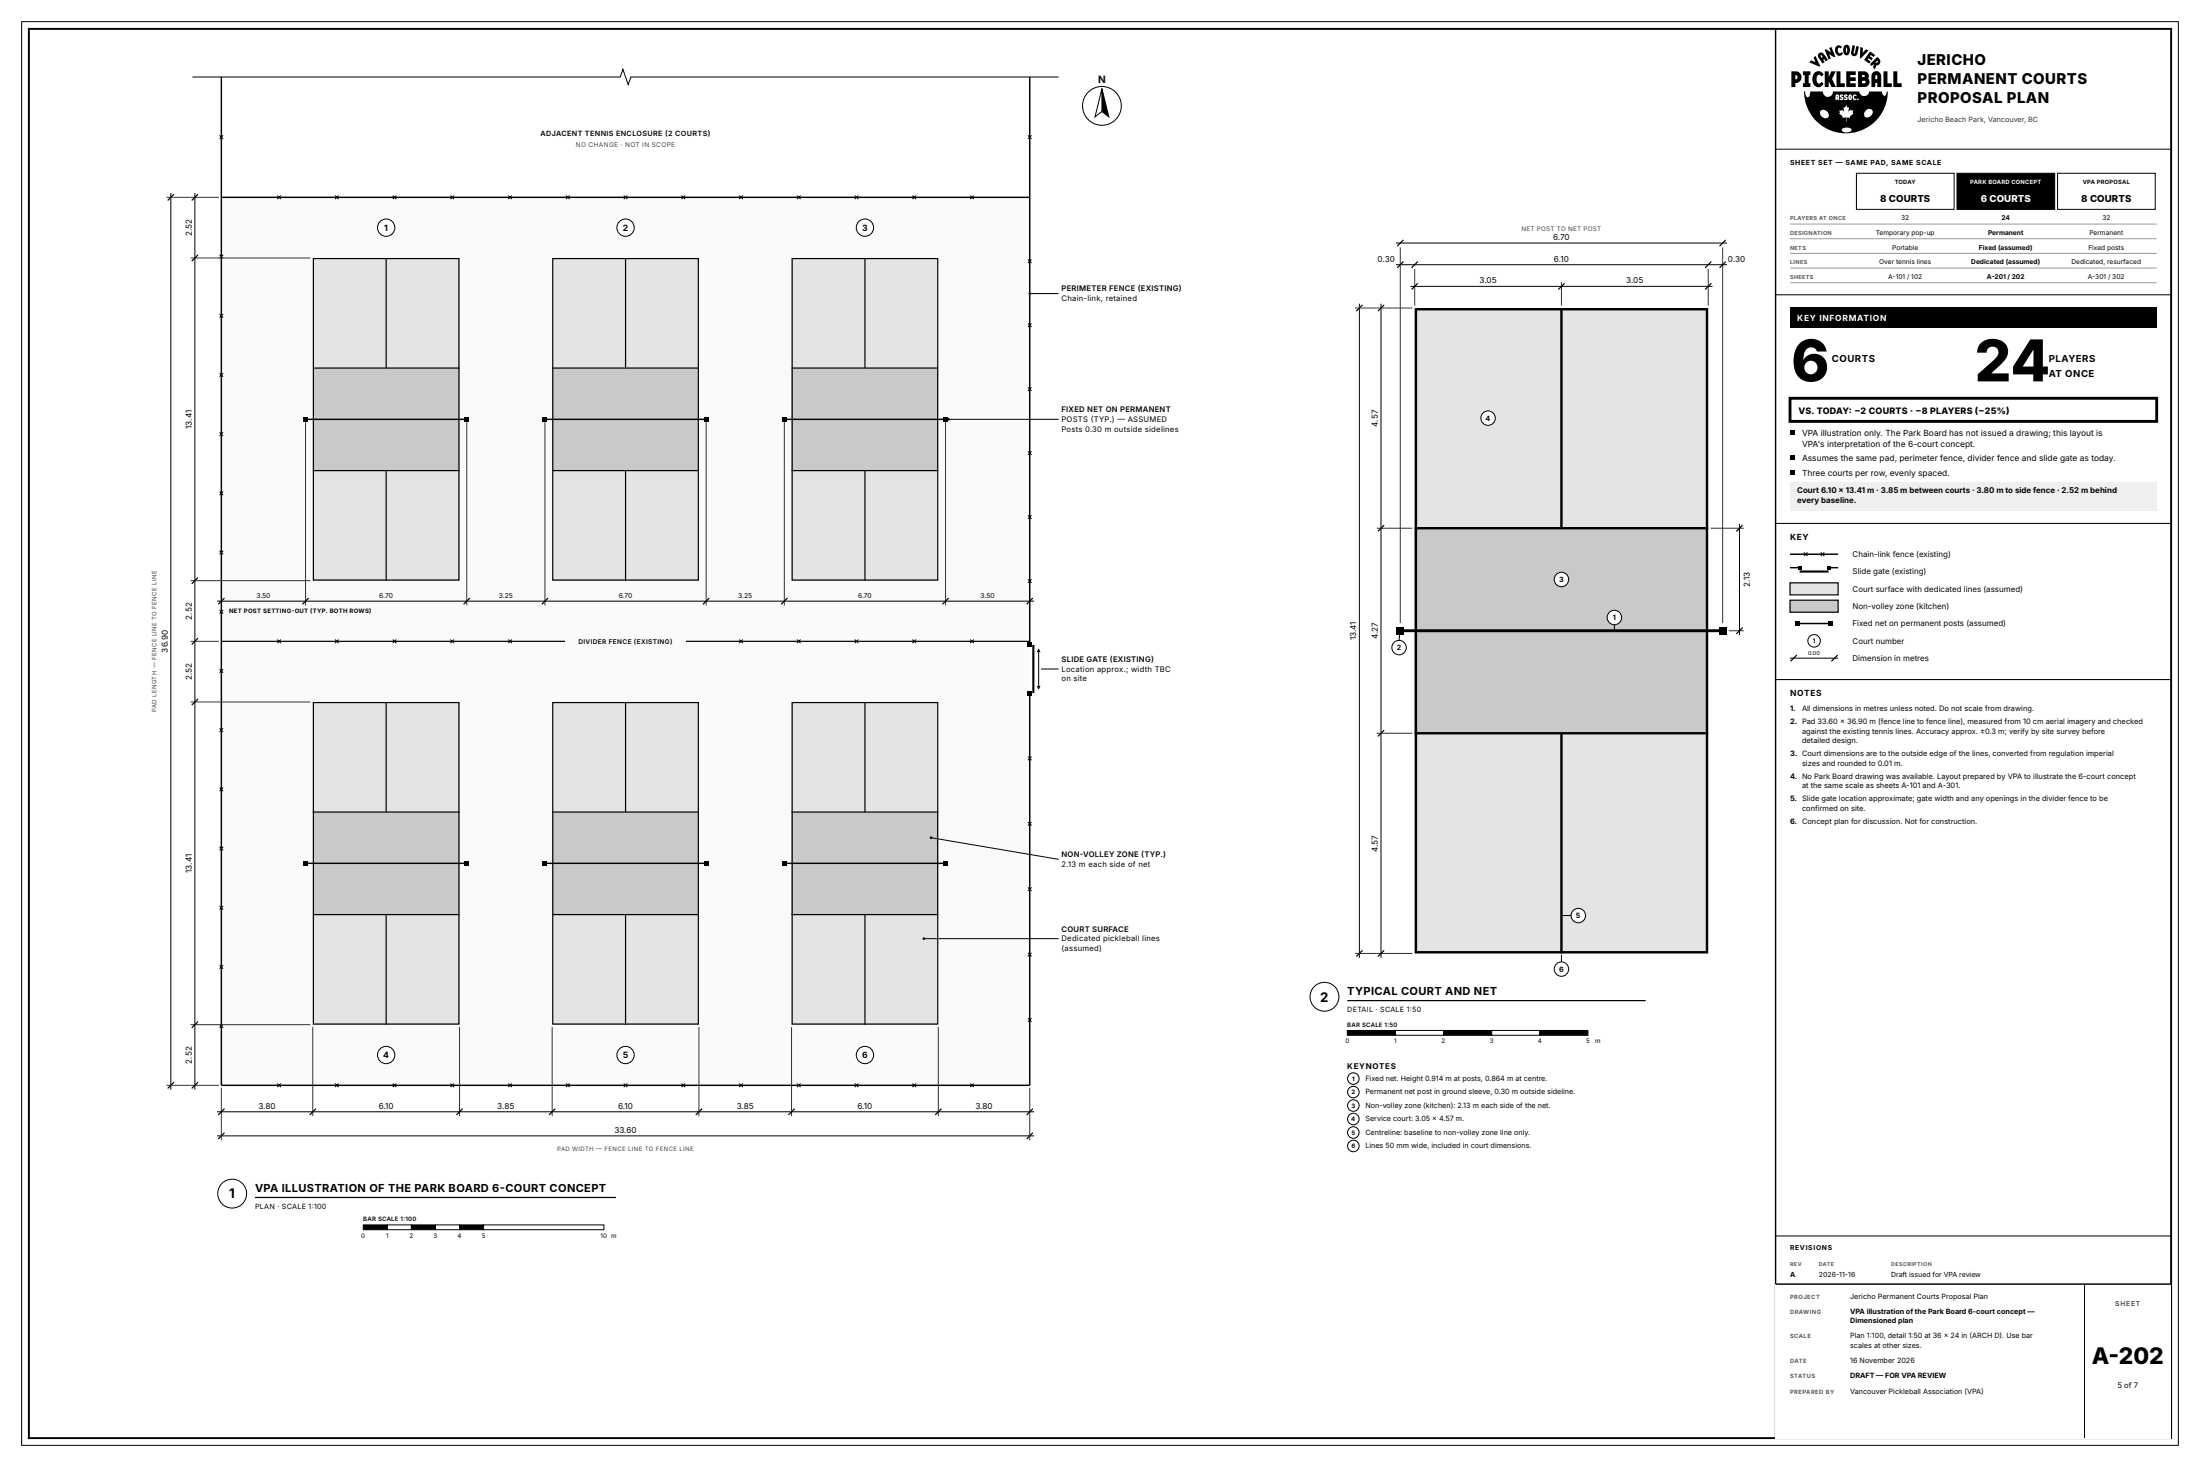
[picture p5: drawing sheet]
<svg xmlns="http://www.w3.org/2000/svg" width="914mm" height="610mm" viewBox="0 0 914 610" stroke-linecap="round" stroke-linejoin="round" font-family="sans-serif">
<path d="M12 12h890.4v585.6h-890.4z" fill="none" stroke="#000" stroke-width=".8" stroke-linecap="butt"/>
<path d="M9 9h896.4v591.6h-896.4z" fill="none" stroke="#000" stroke-width=".42"/>
<path d="M92 82h336v369h-336z" fill="#fafafa"/>
<path d="M130 107.2h61v134.1h-61z" fill="#e4e4e4"/>
<path d="M130 152.9h61v42.7h-61z" fill="#c9c9c9"/>
<path d="M130.2 107.4h60.5v133.7h-60.5zM160.5 107.2v45.7M130 152.9h61M130 195.6h61M160.5 195.6v45.7" fill="none" stroke="#000" stroke-width=".5"/>
<path d="M127 174.3h67" fill="none" stroke="#000" stroke-width=".6"/>
<path d="M126.1 173.3h1.8v1.9h-1.8zM193 173.3h1.9v1.9h-1.9z" fill="#000"/>
<path d="M229.5 107.2h61v134.1h-61z" fill="#e4e4e4"/>
<path d="M229.5 152.9h61v42.7h-61z" fill="#c9c9c9"/>
<path d="M229.8 107.4h60.5v133.7h-60.5zM260 107.2v45.7M229.5 152.9h61M229.5 195.6h61M260 195.6v45.7" fill="none" stroke="#000" stroke-width=".5"/>
<path d="M226.5 174.3h67" fill="none" stroke="#000" stroke-width=".6"/>
<path d="M225.6 173.3h1.8v1.9h-1.8zM292.6 173.3h1.8v1.9h-1.8z" fill="#000"/>
<path d="M329 107.2h61v134.1h-61z" fill="#e4e4e4"/>
<path d="M329 152.9h61v42.7h-61z" fill="#c9c9c9"/>
<path d="M329.3 107.4h60.5v133.7h-60.5zM359.5 107.2v45.7M329 152.9h61M329 195.6h61M359.5 195.6v45.7" fill="none" stroke="#000" stroke-width=".5"/>
<path d="M326 174.3h67" fill="none" stroke="#000" stroke-width=".6"/>
<path d="M325.1 173.3h1.9v1.9h-1.9zM392.1 173.3h1.8v1.9h-1.8z" fill="#000"/>
<path d="M130 291.7h61v134.1h-61z" fill="#e4e4e4"/>
<path d="M130 337.4h61v42.7h-61z" fill="#c9c9c9"/>
<path d="M130.2 291.9h60.5v133.7h-60.5zM160.5 291.7v45.7M130 337.4h61M130 380.1h61M160.5 380.1v45.7" fill="none" stroke="#000" stroke-width=".5"/>
<path d="M127 358.8h67" fill="none" stroke="#000" stroke-width=".6"/>
<path d="M126.1 357.8h1.8v1.9h-1.8zM193 357.8h1.9v1.9h-1.9z" fill="#000"/>
<path d="M229.5 291.7h61v134.1h-61z" fill="#e4e4e4"/>
<path d="M229.5 337.4h61v42.7h-61z" fill="#c9c9c9"/>
<path d="M229.8 291.9h60.5v133.7h-60.5zM260 291.7v45.7M229.5 337.4h61M229.5 380.1h61M260 380.1v45.7" fill="none" stroke="#000" stroke-width=".5"/>
<path d="M226.5 358.8h67" fill="none" stroke="#000" stroke-width=".6"/>
<path d="M225.6 357.8h1.8v1.9h-1.8zM292.6 357.8h1.8v1.9h-1.8z" fill="#000"/>
<path d="M329 291.7h61v134.1h-61z" fill="#e4e4e4"/>
<path d="M329 337.4h61v42.7h-61z" fill="#c9c9c9"/>
<path d="M92 266.5h336M329.3 291.9h60.5v133.7h-60.5zM359.5 291.7v45.7M329 337.4h61M329 380.1h61M359.5 380.1v45.7" fill="none" stroke="#000" stroke-width=".5"/>
<path d="M92 32v419h336v-163M428 32v236M92 82h336M326 358.8h67" fill="none" stroke="#000" stroke-width=".6"/>
<path d="M427.1 267.1h1.8v1.8h-1.8zM431.7 269.4l.8 1.6h-1.6zM427.1 287.1h1.8v1.8h-1.8zM430.9 285h1.6l-.8 1.6zM325.1 357.8h1.9v1.9h-1.9zM392.1 357.8h1.8v1.9h-1.8z" fill="#000"/>
<g fill="#000" stroke="#000" stroke-width=".42">
<path d="M91.2 56.3l1.6 1.4zM91.2 57.7l1.6-1.4zM427.2 56.3l1.6 1.4zM427.2 57.7l1.6-1.4zM115.2 81.3l1.6 1.4zM115.2 82.7l1.6-1.4zM139.2 81.3l1.6 1.4zM139.2 82.7l1.6-1.4zM163.3 81.3l1.5 1.4zM163.3 82.7l1.5-1.4zM187.3 81.3l1.4 1.4zM187.3 82.7l1.4-1.4z"/>
<path d="M211.3 81.3l1.4 1.4zM211.3 82.7l1.4-1.4zM235.3 81.3l1.4 1.4zM235.3 82.7l1.4-1.4zM259.3 81.3l1.4 1.4zM260.7 81.3l-1.4 1.4zM283.3 81.3l1.4 1.4zM283.3 82.7l1.4-1.4zM307.3 81.3l1.4 1.4zM307.3 82.7l1.4-1.4zM331.3 81.3l1.4 1.4zM331.3 82.7l1.4-1.4z"/>
<path d="M355.3 81.3l1.5 1.4zM355.3 82.7l1.5-1.4zM379.2 81.3l1.6 1.4zM379.2 82.7l1.6-1.4zM403.2 81.3l1.6 1.4zM403.2 82.7l1.6-1.4zM91.2 105.8l1.6 1.6zM92.8 105.8l-1.6 1.6zM427.2 107.8l1.6 1.5zM428.8 107.8l-1.6 1.5zM91.2 130.5l1.6 1.4zM91.2 131.9l1.6-1.4z"/>
<path d="M427.2 134.4l1.6 1.5zM427.2 135.9l1.6-1.5zM91.2 155.1l1.6 1.5zM91.2 156.6l1.6-1.5zM91.2 179.6l1.6 1.5zM427.2 161l1.6 1.5zM427.2 162.5l1.6-1.5zM91.2 181.1l1.6-1.5zM427.2 187.5l1.6 1.5zM428.8 187.5l-1.6 1.5zM91.2 204.3l1.6 1.4zM91.2 205.7l1.6-1.4z"/>
<path d="M427.2 214.1l1.6 1.5zM427.2 215.6l1.6-1.5zM91.2 228.8l1.6 1.6zM92.8 228.8l-1.6 1.6zM91.2 253.5l1.6 1.4zM91.2 254.9l1.6-1.4zM427.2 240.7l1.6 1.5zM428.8 240.7l-1.6 1.5zM91.2 278l1.6 1.6zM92.8 278l-1.6 1.6zM115.2 265.8l1.6 1.4zM115.2 267.2l1.6-1.4z"/>
<path d="M139.2 265.8l1.6 1.4zM139.2 267.2l1.6-1.4zM163.3 265.8l1.5 1.4zM163.3 267.2l1.5-1.4zM187.3 265.8l1.4 1.4zM187.3 267.2l1.4-1.4zM211.3 265.8l1.4 1.4zM211.3 267.2l1.4-1.4zM235.3 265.8l1.4 1.4zM235.3 267.2l1.4-1.4zM259.3 265.8l1.4 1.4zM259.3 267.2l1.4-1.4z"/>
<path d="M283.3 265.8l1.4 1.4zM283.3 267.2l1.4-1.4zM307.3 265.8l1.4 1.4zM307.3 267.2l1.4-1.4zM331.3 265.8l1.4 1.4zM331.3 267.2l1.4-1.4zM355.3 265.8l1.5 1.4zM355.3 267.2l1.5-1.4zM379.2 265.8l1.6 1.4zM379.2 267.2l1.6-1.4zM403.2 265.8l1.6 1.4zM403.2 267.2l1.6-1.4z"/>
<path d="M91.2 302.7l1.6 1.4zM91.2 304.1l1.6-1.4zM427.2 314.4l1.6 1.5zM427.2 315.9l1.6-1.5zM91.2 327.2l1.6 1.6zM91.2 328.8l1.6-1.6zM91.2 351.9l1.6 1.4zM91.2 353.3l1.6-1.4zM427.2 341.6l1.6 1.5zM428.8 341.6l-1.6 1.5zM91.2 376.4l1.6 1.6zM91.2 378l1.6-1.6z"/>
<path d="M427.2 368.8l1.6 1.4zM427.2 370.2l1.6-1.4zM427.2 395.9l1.6 1.5zM427.2 397.4l1.6-1.5zM91.2 401.1l1.6 1.4zM91.2 402.5l1.6-1.4zM91.2 425.6l1.6 1.6zM91.2 427.2l1.6-1.6zM427.2 423.1l1.6 1.5zM428.8 423.1l-1.6 1.5zM115.2 450.3l1.6 1.4zM115.2 451.7l1.6-1.4z"/>
<path d="M139.2 450.3l1.6 1.4zM139.2 451.7l1.6-1.4zM163.3 450.3l1.5 1.4zM164.8 450.3l-1.5 1.4zM187.3 450.3l1.4 1.4zM187.3 451.7l1.4-1.4zM211.3 450.3l1.4 1.4zM211.3 451.7l1.4-1.4zM235.3 450.3l1.4 1.4zM235.3 451.7l1.4-1.4zM259.3 450.3l1.4 1.4zM260.7 450.3l-1.4 1.4z"/>
<path d="M283.3 450.3l1.4 1.4zM283.3 451.7l1.4-1.4zM307.3 450.3l1.4 1.4zM307.3 451.7l1.4-1.4zM331.3 450.3l1.4 1.4zM331.3 451.7l1.4-1.4zM355.3 450.3l1.5 1.4zM355.3 451.7l1.5-1.4zM379.2 450.3l1.6 1.4zM379.2 451.7l1.6-1.4zM403.2 450.3l1.6 1.4zM403.2 451.7l1.6-1.4z"/>
</g>
<path d="M429.5 268v20" fill="none" stroke="#000" stroke-width=".9" stroke-linecap="butt"/>
<path d="M80 32h177.8l1.1-3.2 2.2 6.4 1.1-3.2h177.8M431.7 271v14" fill="none" stroke="#000" stroke-width=".42"/>
<g fill="#fff" stroke="#000" stroke-width=".42">
<circle cx="160.5" cy="94.6" r="3.6"/>
<circle cx="260" cy="94.6" r="3.6"/>
<circle cx="359.5" cy="94.6" r="3.6"/>
<circle cx="160.5" cy="438.4" r="3.6"/>
<circle cx="260" cy="438.4" r="3.6"/>
<circle cx="359.5" cy="438.4" r="3.6"/>
</g>
<path d="M235 264.1h50v4.8h-50z" fill="#fafafa"/>
<g fill="none" stroke="#000" stroke-width=".42">
<path d="M71 80.2v372.6M81 80.2v372.6M428 122h12M394.2 174.3h45.8M90.2 249.8h339.6M432.7 278h7.3M387 348.1l53 9M384 390h56M90.2 462h339.6M90.2 472h339.6"/>
<circle cx="458" cy="44" r="8.1"/>
</g>
<g fill="#000">
<circle cx="428" cy="122" r=".55"/>
<circle cx="394.2" cy="174.3" r=".55"/>
<circle cx="387" cy="348.1" r=".55"/>
<circle cx="384" cy="390" r=".55"/>
</g>
<g fill="none" stroke="#333" stroke-width=".42">
<path d="M69.2 82h21.8M79.2 107.2h49.8M127 175.5v76.1M194 175.5v76.1M226.5 175.5v76.1M293.5 175.5v76.1M326 175.5v76.1M393 175.5v76.1M79.2 241.3h49.8M79.2 266.5h11.8M79.2 291.7h49.8M79.2 425.8h49.8"/>
<path d="M130 426.8v37M191 426.8v37M229.5 426.8v37M290.5 426.8v37M329 426.8v37M390 426.8v37M69.2 451h21.8M92 452v21.8M428 452v21.8"/>
</g>
<g fill="#000" stroke="#000" stroke-width=".5">
<path d="M69.7 83.3l2.6-2.6zM79.7 83.3l2.6-2.6zM79.7 108.5l2.6-2.6zM79.7 242.6l2.6-2.6zM93.3 248.5l-2.6 2.6zM128.3 248.5l-2.6 2.6zM195.3 248.5l-2.6 2.6zM227.8 248.5l-2.6 2.6zM294.8 248.5l-2.6 2.6zM324.7 251.1l2.6-2.6zM394.3 248.5l-2.6 2.6zM429.3 248.5l-2.6 2.6z"/>
<path d="M79.7 267.8l2.6-2.6zM82.3 290.4l-2.6 2.6zM79.7 427.1l2.6-2.6zM69.7 452.3l2.6-2.6zM79.7 452.3l2.6-2.6zM90.7 463.3l2.6-2.6zM90.7 473.3l2.6-2.6zM131.3 460.7l-2.6 2.6zM189.7 463.3l2.6-2.6zM230.8 460.7l-2.6 2.6zM291.8 460.7l-2.6 2.6zM327.7 463.3l2.6-2.6z"/>
<path d="M391.3 460.7l-2.6 2.6zM426.7 463.3l2.6-2.6zM426.7 473.3l2.6-2.6z"/>
</g>
<path d="M458 36.9l2.9 11.6-2.9-2.2z" fill="#000" stroke="#000" stroke-width=".42"/>
<g fill="#fff" stroke="#000" stroke-width=".42">
<path d="M458 36.9v9.4l-2.9 2.2z"/>
<circle cx="96.5" cy="496" r="6"/>
</g>
<path d="M106 497.6h150" fill="none" stroke="#000" stroke-width=".5"/>
<path d="M151 509h10v2h-10z" fill="#000" stroke="#000" stroke-width=".42"/>
<path d="M161 509h10v2h-10z" fill="#fff" stroke="#000" stroke-width=".42"/>
<path d="M171 509h10v2h-10z" fill="#000" stroke="#000" stroke-width=".42"/>
<path d="M181 509h10v2h-10z" fill="#fff" stroke="#000" stroke-width=".42"/>
<path d="M191 509h10v2h-10z" fill="#000" stroke="#000" stroke-width=".42"/>
<path d="M201 509h50v2h-50z" fill="#fff" stroke="#000" stroke-width=".42"/>
<path d="M588 128h122v268.2h-122z" fill="#e4e4e4"/>
<path d="M588 219.5h122v85.2h-122z" fill="#c9c9c9"/>
<path d="M588.5 128.5h121v267.2h-121zM649 128v91.5M588 219.5h122M588 304.7h122M649 304.7v91.5" fill="none" stroke="#000" stroke-width="1" stroke-linecap="butt"/>
<path d="M582 262.1h134" fill="none" stroke="#000" stroke-width="1.2" stroke-linecap="butt"/>
<path d="M580.4 260.5h3.2v3.2h-3.2zM714.4 260.5h3.2v3.2h-3.2z" fill="#000"/>
<path d="M580.2 110h137.6M580.2 101h137.6M586.2 119h125.6M565 126.2v271.8M574 126.2v271.8M723 217.7v46.2" fill="none" stroke="#000" stroke-width=".42"/>
<path d="M582 102.8v156.1M588 111.8v15.2M649 117.2v9.8M710 111.8v15.2M716 102.8v156.1M563.2 128h23.8M572.2 219.5h14.8M711 219.5h13.8M718.6 262.1h6.2M572.2 304.7h14.8M563.2 396.2h23.8" fill="none" stroke="#333" stroke-width=".42"/>
<g fill="#000" stroke="#000" stroke-width=".5">
<path d="M583.3 108.7l-2.6 2.6zM583.3 99.7l-2.6 2.6zM589.3 108.7l-2.6 2.6zM708.7 111.3l2.6-2.6zM717.3 108.7l-2.6 2.6zM717.3 99.7l-2.6 2.6zM566.3 126.7l-2.6 2.6zM575.3 126.7l-2.6 2.6zM589.3 117.7l-2.6 2.6zM650.3 117.7l-2.6 2.6zM708.7 120.3l2.6-2.6zM572.7 220.8l2.6-2.6z"/>
<path d="M724.3 218.2l-2.6 2.6zM724.3 260.8l-2.6 2.6zM572.7 306l2.6-2.6zM563.7 397.5l2.6-2.6zM572.7 397.5l2.6-2.6z"/>
</g>
<g fill="#fff" stroke="#000" stroke-width=".42">
<circle cx="618.5" cy="173.8" r="3"/>
<circle cx="649" cy="240.8" r="3"/>
<circle cx="671" cy="256.6" r="3"/>
</g>
<path d="M671 259.6v2.5" fill="none" stroke="#000" stroke-width=".42"/>
<circle cx="581.5" cy="269.1" r="3" fill="#fff" stroke="#000" stroke-width=".42"/>
<path d="M581.7 263.9l-.2 2.2z" fill="#000" stroke="#000" stroke-width=".42"/>
<circle cx="656" cy="380.5" r="3" fill="#fff" stroke="#000" stroke-width=".42"/>
<path d="M649.3 380.5h3.7" fill="none" stroke="#000" stroke-width=".42"/>
<circle cx="649" cy="402.7" r="3" fill="#fff" stroke="#000" stroke-width=".42"/>
<path d="M649 396.8v2.9" fill="none" stroke="#000" stroke-width=".42"/>
<circle cx="550.5" cy="414.2" r="6" fill="#fff" stroke="#000" stroke-width=".42"/>
<path d="M560 415.8h124" fill="none" stroke="#000" stroke-width=".5"/>
<path d="M560 428.2h20v2h-20z" fill="#000" stroke="#000" stroke-width=".42"/>
<path d="M580 428.2h20v2h-20z" fill="#fff" stroke="#000" stroke-width=".42"/>
<path d="M600 428.2h20v2h-20z" fill="#000" stroke="#000" stroke-width=".42"/>
<path d="M620 428.2h20v2h-20z" fill="#fff" stroke="#000" stroke-width=".42"/>
<path d="M640 428.2h20v2h-20z" fill="#000" stroke="#000" stroke-width=".42"/>
<g fill="#fff" stroke="#000" stroke-width=".42">
<circle cx="562.5" cy="448.2" r="2.4"/>
<circle cx="562.5" cy="453.8" r="2.4"/>
<circle cx="562.5" cy="459.4" r="2.4"/>
<circle cx="562.5" cy="465" r="2.4"/>
<circle cx="562.5" cy="470.6" r="2.4"/>
<circle cx="562.5" cy="476.2" r="2.4"/>
</g>
<path d="M738 12v585.6" fill="none" stroke="#000" stroke-width=".6"/>
<path d="M749.8 38h.5a1.58 1.58 0 0 0 1.4 2.3l.5-.8 .2-1.5h5.2a2.1 2.1 0 0 0 2.1 2.3 2.1 2.1 0 0 0 2.1-2.3h10.9a2.08 2.08 0 0 0 2.1 2 2.08 2.08 0 0 0 2.1-2h5.3a1.24 1.24 0 0 0 1.5 1.6l.5-1.6h.4a17.4 17.4 0 0 1-17.4 17.4 17.4 17.4 0 0 1-17.4-17.4zM765.7 53.5a1.03 1.03 0 0 0 .1 1.2 1.03 1.03 0 0 0 1.2 .3h.7a1.22 1.22 0 0 0 1.3-.2 1.22 1.22 0 0 0 .3-1.3 3.5 3.5 0 0 0-3.6 0zM764.5 45.8v.1a.74 .74 0 0 1-.1 1.2l.3 .3a1.24 1.24 0 0 1 1.1 1.6l1.5-.1v1.6h.2v-1.7l1.5 .1-.1-.5 1.5-1.3-.4-.2 .3-1.1-.8 .2-.3-.5-.9 .8 .3-1.8-.6 .2-.6-1a.79 .79 0 0 1-.3 .8 .79 .79 0 0 1-.9 0l.3 1.8-.9-.8-.2 .5zM756.7 46a2.04 2.04 0 0 0 .6 2.8 2.04 2.04 0 0 0 2.8-.5 2.25 2.25 0 0 0-1-2.2 2.25 2.25 0 0 0-2.4-.1zM775.5 45.9a1.62 1.62 0 0 0-.3 2.6 1.62 1.62 0 0 0 2.6-.5 1.58 1.58 0 0 0 .1-2.5 1.58 1.58 0 0 0-2.4 .4zM764.8 39.5a1.01 1.01 0 0 0 .8 1.4l-.9-.1a.77 .77 0 0 0 .8 .8 .77 .77 0 0 0 .8-.8 .77 .77 0 0 0-.9-.7l-.1-.3 .7 .1a.63 .63 0 0 0-.4-.8 .63 .63 0 0 0-.8 .4zM766.6 39.5a1.08 1.08 0 0 0 .8 1.4h-.8a.69 .69 0 0 0 .5 .9 .69 .69 0 0 0 .8-.6 1.11 1.11 0 0 0-.9-1.3h.8a.64 .64 0 0 0-.4-.8 .64 .64 0 0 0-.8 .4zM768.7 39.3a1.21 1.21 0 0 0-.6 1.4 1.21 1.21 0 0 0 1.2 .9 1.23 1.23 0 0 0 .5-1.4 1.23 1.23 0 0 0-1.1-.9zM770.4 39.4a1.16 1.16 0 0 0-.4 1.5 1.16 1.16 0 0 0 1.4 .6l.3-.4-.3-.2-.2 .2a.68 .68 0 0 1-.6-.7 .68 .68 0 0 1 .5-.6l.3 .2 .3-.3-.5-.4zM771.9 41.3a.35 .35 0 0 0 .7 0 .35 .35 0 0 0-.7 0zM763.1 39.4l-.2 2.2h.6v-.6h.3v.6h.6v-.9a.92 .92 0 0 0-.2-1.1 .92 .92 0 0 0-1.1-.2zM768.9 39.9l.1 1.1zM763.5 39.9h.3v.5h-.3zM754.2 30.2a2.26 2.26 0 0 1 3.7 .8l-.8 .8a1.11 1.11 0 0 0-1.3-.7 1.11 1.11 0 0 0-.8 1.4 1.56 1.56 0 0 0 1.4 2.2l.7-.6a.95 .95 0 0 1 .7 1 .95 .95 0 0 1-.9 .9 2.64 2.64 0 0 1-2.8-.4 2.64 2.64 0 0 1-.8-2.7l.2-1.5zM744.6 29.6l2.2 .1a2.46 2.46 0 0 1 2 2.7 2.46 2.46 0 0 1-2.6 2.1v1.7h-1.6zM749.4 29.6h3.1v1.6h-.7v3.4h.7v1.6h-3.1v-1.6h.7v-3.4h-.7zM758.4 29.6h1.7v2.3l1.1-2.3h1.8l-1 2.1a1.91 1.91 0 0 0 .3 2.8l.8 1.7h-1.8l-1.2-2.4v2.4h-1.7zM763.3 29.6h1.7v5h1.7v1.6h-3.4zM767.4 29.6h3.9v1.6h-2.3v.9h2.3v1.6h-2.3v.9h2.3v1.6h-3.9zM772.3 29.6h1.4a2.18 2.18 0 0 1 2.4 .5 2.18 2.18 0 0 1 .5 2.4 2.33 2.33 0 0 1 0 2.9 2.33 2.33 0 0 1-2.8 .8h-1.5zM778.4 30.2a2.04 2.04 0 0 1 2.1-.5 2.04 2.04 0 0 1 1.4 1.7v4.8h-1.6v-1.7h-.9v1.7h-1.6v-5zM782.9 29.6h1.6v5h1.8v1.6h-3.4zM786.9 29.6h1.7v5h1.8v1.6h-3.5zM773.9 33.6v1h1a.51 .51 0 0 0 .5-.5 .51 .51 0 0 0-.5-.5zM746.2 31.2v1.8a.88 .88 0 0 0 1-.9 .88 .88 0 0 0-1-.9zM779.7 31.3l-.3 1.6h.9l-.1-1.5zM773.9 31.2v.8h.8a.41 .41 0 0 0 .4-.4 .41 .41 0 0 0-.4-.4zM777.3 26.5l2.8-2.7a1.71 1.71 0 0 1 1.4 1.8 1.71 1.71 0 0 1-1.6 1.6l-.5 1.4a1.03 1.03 0 0 1-.8-.7 1.03 1.03 0 0 1 .2-1.1l-.9 .6zM754.6 23.2l1.9 4.2-.2 .3-4.3-1.8 .8-.8 1.8 .7-.8-1.8zM756.1 22.1l.8-.3a6.3 6.3 0 0 1 2.8 3.1 .78 .78 0 0 1-.9 .4 .78 .78 0 0 1-.6-.7l-.4 .3 .6 .9-.9 .6-.5-.8a3.1 3.1 0 0 1-1.2-3.2zM777.2 21.4l2.1 1.5-.5 .8-1.3-.8-.3 .4a1.04 1.04 0 0 1 1.1 1.1l-.5 .6-1.2-.8-.1 .2a1.11 1.11 0 0 0 1 1.2l-.6 .8-2.1-1.5zM779.9 25.6l-.4 .4a.49 .49 0 0 0 .7 0 .49 .49 0 0 0 0-.7zM758.5 20.7l.5-.2 2 1.2-.7-1.8 .9-.4 1.5 4.1a2.58 2.58 0 0 1-2.4-1l.6 1.7-.8 .4zM773.2 19.5l1.1 .4-.1 2 1.4-1.4 1.1 .5-3.4 3.3-.2-.2zM756.7 23l.5 1 .4-.3-.5-.7zM770 18.8l1 .2-.5 3.3a3.5 3.5 0 0 0 1-2.9l.1-.3 1 .2-.2 1a3.2 3.2 0 0 1-1.3 3 1.45 1.45 0 0 1-1.6-.5 1.45 1.45 0 0 1 0-1.7zM763.3 19.2a1.53 1.53 0 0 1 2.3 .4l-.5 .5-.4-.3a1.2 1.2 0 0 0-1 1.2 1.2 1.2 0 0 0 1 1.2l.9-.5a.95 .95 0 0 1 .1 1.2 .95 .95 0 0 1-1.2 .3 2.5 2.5 0 0 1-1.2-4zM766.6 19a1.58 1.58 0 0 1 1.9 .1 1.58 1.58 0 0 1 .4 1.9 1.44 1.44 0 0 1-.5 1.7 1.44 1.44 0 0 1-1.9-.2 3.5 3.5 0 0 1 .1-3.5zM767.5 19.7l-.2 2a1.22 1.22 0 0 0 .2-2z" fill-rule="evenodd" fill="#000"/>
<path d="M738 62h164.4" fill="none" stroke="#000" stroke-width=".42"/>
<path d="M771.6 72h40.6v15h-40.6z" fill="#fff" stroke="#000" stroke-width=".42"/>
<path d="M813.4 72h40.6v15h-40.6z" fill="#000" stroke="#000" stroke-width=".42"/>
<path d="M855.2 72h40.6v15h-40.6z" fill="#fff" stroke="#000" stroke-width=".42"/>
<path d="M744 93.1h152.4M744 99.2h152.4M744 105.3h152.4M744 111.4h152.4M744 117.5h152.4" fill="none" stroke="#999" stroke-width=".42"/>
<path d="M738 122.5h164.4" fill="none" stroke="#000" stroke-width=".42"/>
<path d="M744 127.5h152.4v8.5h-152.4z" fill="#000"/>
<path d="M744 165.5h152.4v9.6h-152.4z" fill="#fff" stroke="#000" stroke-width="1.2" stroke-linecap="butt"/>
<path d="M744.3 178.7h1.8v1.8h-1.8zM744.3 189.3h1.8v1.8h-1.8zM744.3 195.3h1.8v1.8h-1.8z" fill="#000"/>
<path d="M744 200.3h152.4v12h-152.4z" fill="#efefef"/>
<path d="M738 217.5h164.4" fill="none" stroke="#000" stroke-width=".42"/>
<path d="M744 230.3h20M744 235.9h4M760 235.9h4" fill="none" stroke="#000" stroke-width=".6"/>
<path d="M749.8 229.5l1.4 1.6zM751.2 229.5l-1.4 1.6zM756.7 229.5l1.6 1.6zM756.7 231.1l1.6-1.6z" fill="#000" stroke="#000" stroke-width=".42"/>
<path d="M747.3 235.2h1.4v1.4h-1.4zM759.3 235.2h1.4v1.4h-1.4z" fill="#000"/>
<path d="M748 237.5h12" fill="none" stroke="#000" stroke-width=".9" stroke-linecap="butt"/>
<path d="M744 242.2h20v5h-20z" fill="#e4e4e4" stroke="#000" stroke-width=".5"/>
<path d="M744 249.4h20v5h-20z" fill="#c9c9c9" stroke="#000" stroke-width=".5"/>
<path d="M747 259.1h14" fill="none" stroke="#000" stroke-width=".6"/>
<path d="M746.1 258.2h1.8v1.8h-1.8zM760.1 258.2h1.9v1.8h-1.9z" fill="#000"/>
<circle cx="754" cy="266.3" r="2.6" fill="#fff" stroke="#000" stroke-width=".42"/>
<path d="M744 273.5h20M738 282.4h164.4" fill="none" stroke="#000" stroke-width=".42"/>
<path d="M744.2 274.8l2.6-2.6zM761.2 274.8l2.6-2.6z" fill="#000" stroke="#000" stroke-width=".5"/>
<path d="M738 533.6h164.4v64h-164.4z" fill="#fff"/>
<path d="M738 533.6h164.4" fill="none" stroke="#000" stroke-width=".6"/>
<path d="M738 513.6h164.4M866.4 533.6v64" fill="none" stroke="#000" stroke-width=".42"/>
<g font-size="24">
<text x="744.5" y="158.5">6</text>
<text x="820.7" y="158.5">24</text>
</g>
<text font-size="9.5" x="869.4" y="566.6">A-202</text>
<g font-size="6.2">
<text x="797" y="27">JERICHO</text>
<text x="797" y="35">PERMANENT COURTS</text>
<text x="797" y="43">PROPOSAL PLAN</text>
</g>
<g font-size="5.5">
<text x="548.8" y="416.2">2</text>
<text x="95.3" y="498">1</text>
</g>
<g font-size="4.6">
<text x="560" y="413.6">TYPICAL COURT AND NET</text>
<text x="106" y="495.4">VPA ILLUSTRATION OF THE PARK BOARD 6-COURT CONCEPT</text>
</g>
<text font-size="4.2" x="456.4" y="34.6">N</text>
<g font-size="4">
<text x="781.5" y="84">8 COURTS</text>
<text x="865.1" y="84">8 COURTS</text>
<text x="761.4" y="150.5">COURTS</text>
<text x="851.6" y="150.5">PLAYERS</text>
<text x="851.6" y="156.5">AT ONCE</text>
</g>
<text font-size="4" fill="#fff" x="823.3" y="84">6 COURTS</text>
<text font-size="3.7" x="747.5" y="171.9">VS. TODAY: −2 COURTS · −8 PLAYERS (−25%)</text>
<g font-size="3.6">
<text x="159.7" y="95.9">1</text>
<text x="258.9" y="95.9">2</text>
<text x="358.3" y="95.9">3</text>
<text x="159.3" y="439.7">4</text>
<text x="258.8" y="439.7">5</text>
<text x="358.3" y="439.7">6</text>
</g>
<text font-size="3.5" fill="#fff" x="747" y="133.4">KEY INFORMATION</text>
<g font-size="3.5">
<text x="749" y="181.1">VPA illustration only. The Park Board has not issued a drawing; this layout is</text>
<text x="749" y="185.7">VPA's interpretation of the 6-court concept.</text>
<text x="749" y="191.7">Assumes the same pad, perimeter fence, divider fence and slide gate as today.</text>
<text x="749" y="197.7">Three courts per row, evenly spaced.</text>
<text x="744" y="224.5">KEY</text>
<text x="744" y="289.4">NOTES</text>
</g>
<g font-size="3.4">
<text x="79.7" y="98.2" transform="rotate(-90 79.7 98.2)">2.52</text>
<text x="645.5" y="99.7">6.70</text>
<text x="572.6" y="108.7">0.30</text>
<text x="645.9" y="108.7">6.10</text>
<text x="718.2" y="108.7">0.30</text>
<text x="614.9" y="117.7">3.05</text>
<text x="675.9" y="117.7">3.05</text>
<text x="79.7" y="178.2" transform="rotate(-90 79.7 178.2)">13.41</text>
<text x="572.7" y="177.3" transform="rotate(-90 572.7 177.3)">4.57</text>
<text x="727.3" y="243.9" transform="rotate(-90 727.3 243.9)">2.13</text>
<text x="79.7" y="257.5" transform="rotate(-90 79.7 257.5)">2.52</text>
<text x="563.7" y="266" transform="rotate(-90 563.7 266)">13.41</text>
<text x="572.7" y="265.6" transform="rotate(-90 572.7 265.6)">4.27</text>
<text x="69.7" y="271.2" transform="rotate(-90 69.7 271.2)">36.90</text>
<text x="79.7" y="282.7" transform="rotate(-90 79.7 282.7)">2.52</text>
<text x="572.7" y="354" transform="rotate(-90 572.7 354)">4.57</text>
<text x="79.7" y="362.7" transform="rotate(-90 79.7 362.7)">13.41</text>
<text x="79.7" y="442" transform="rotate(-90 79.7 442)">2.52</text>
<text x="107.4" y="460.7">3.80</text>
<text x="157.4" y="460.7">6.10</text>
<text x="206.7" y="460.7">3.85</text>
<text x="256.9" y="460.7">6.10</text>
<text x="306.2" y="460.7">3.85</text>
<text x="356.4" y="460.7">6.10</text>
<text x="405.4" y="460.7">3.80</text>
<text x="255.4" y="470.7">33.60</text>
</g>
<g font-size="3.3">
<text x="747" y="204.7">Court 6.10 × 13.41 m · 3.85 m between courts · 3.80 m to side fence · 2.52 m behind</text>
<text x="747" y="209.1">every baseline.</text>
<text x="770" y="231.5">Chain-link fence (existing)</text>
<text x="770" y="238.7">Slide gate (existing)</text>
<text x="770" y="245.9">Court surface with dedicated lines (assumed)</text>
<text x="770" y="253.1">Non-volley zone (kitchen)</text>
<text x="770" y="260.3">Fixed net on permanent posts (assumed)</text>
<text x="770" y="267.5">Court number</text>
<text x="770" y="274.7">Dimension in metres</text>
<text x="560" y="444.2">KEYNOTES</text>
</g>
<g font-size="3.2">
<text x="441.2" y="121.1">PERIMETER FENCE (EXISTING)</text>
<text x="441.2" y="125.1">Chain-link, retained</text>
<text x="441.2" y="171.4">FIXED NET ON PERMANENT</text>
<text x="441.2" y="175.4">POSTS (TYP.) — ASSUMED</text>
<text x="441.2" y="179.4">Posts 0.30 m outside sidelines</text>
<text x="441.2" y="275.1">SLIDE GATE (EXISTING)</text>
<text x="441.2" y="279.1">Location approx.; width TBC</text>
<text x="441.2" y="283.1">on site</text>
<text x="441.2" y="356.2">NON-VOLLEY ZONE (TYP.)</text>
<text x="441.2" y="360.2">2.13 m each side of net</text>
<text x="441.2" y="387.2">COURT SURFACE</text>
<text x="441.2" y="391.2">Dedicated pickleball lines</text>
<text x="441.2" y="395.2">(assumed)</text>
<text x="880.1" y="576.6">5 of 7</text>
</g>
<g font-size="3.1">
<text x="744" y="295.4">1.</text>
<text x="749" y="295.4">All dimensions in metres unless noted. Do not scale from drawing.</text>
<text x="744" y="300.8">2. Pad 33.60 × 36.90 m (fence line to fence line), measured from 10 cm aerial imagery and checked</text>
<text x="749" y="304.8">against the existing tennis lines. Accuracy approx. ±0.3 m; verify by site survey before</text>
<text x="749" y="308.9">detailed design.</text>
<text x="744" y="314.2">3. Court dimensions are to the outside edge of the lines, converted from regulation imperial</text>
<text x="744" y="323.6">4. No Park Board drawing was available. Layout prepared by VPA to illustrate the 6-court concept</text>
<text x="749" y="318.3">sizes and rounded to 0.01 m.</text>
<text x="749" y="327.6">at the same scale as sheets A-101 and A-301.</text>
<text x="744" y="333">5. Slide gate location approximate; gate width and any openings in the divider fence to be</text>
<text x="749" y="337">confirmed on site.</text>
<text x="744" y="342.4">6. Concept plan for discussion. Not for construction.</text>
</g>
<text font-size="3" fill="#333" x="797" y="50.5">Jericho Beach Park, Vancouver, BC</text>
<g font-size="3">
<text x="224.7" y="56.5">ADJACENT TENNIS ENCLOSURE (2 COURTS)</text>
<text x="617.5" y="174.8">4</text>
<text x="648" y="241.9">3</text>
<text x="670.4" y="257.7">1</text>
<text x="580.6" y="270.2">2</text>
<text x="655" y="381.5">5</text>
<text x="648" y="403.8">6</text>
<text x="560" y="420.4">DETAIL · SCALE 1:50</text>
<text x="567.5" y="449.2">Fixed net. Height 0.914 m at posts, 0.864 m at centre.</text>
<text x="567.5" y="454.8">Permanent net post in ground sleeve, 0.30 m outside sideline.</text>
<text x="567.5" y="460.4">Non-volley zone (kitchen): 2.13 m each side of the net.</text>
<text x="567.5" y="466">Service court: 3.05 × 4.57 m.</text>
<text x="567.5" y="471.6">Centreline: baseline to non-volley zone line only.</text>
<text x="567.5" y="477.2">Lines 50 mm wide, included in court dimensions.</text>
<text x="106" y="502.2">PLAN · SCALE 1:100</text>
<text x="769" y="539.6">Jericho Permanent Courts Proposal Plan</text>
<text x="769" y="546">VPA illustration of the Park Board 6-court concept —</text>
<text x="769" y="549.8">Dimensioned plan</text>
<text x="769" y="556.2">Plan 1:100, detail 1:50 at 36 × 24 in (ARCH D). Use bar</text>
<text x="769" y="560">scales at other sizes.</text>
<text x="769" y="566.4">16 November 2026</text>
<text x="769" y="572.8">DRAFT — FOR VPA REVIEW</text>
<text x="769" y="579.2">Vancouver Pickleball Association (VPA)</text>
</g>
<g font-size="2.9">
<text x="744" y="68.5">SHEET SET — SAME PAD, SAME SCALE</text>
<text x="744" y="530.6">A</text>
<text x="756" y="530.6">2026-11-16</text>
<text x="786" y="530.6">Draft issued for VPA review</text>
</g>
<g font-size="2.8">
<text x="106.5" y="248.5">3.50</text>
<text x="157.6" y="248.5">6.70</text>
<text x="207.3" y="248.5">3.25</text>
<text x="257.1" y="248.5">6.70</text>
<text x="306.8" y="248.5">3.25</text>
<text x="356.6" y="248.5">6.70</text>
<text x="407.5" y="248.5">3.50</text>
<text x="744" y="519.6">REVISIONS</text>
</g>
<text font-size="2.8" fill="#555" x="879.2" y="542.6">SHEET</text>
<text font-size="2.7" fill="#444" x="239.4" y="61">NO CHANGE · NOT IN SCOPE</text>
<g font-size="2.7">
<text x="790.2" y="91.6">32</text>
<text x="831.9" y="91.6">24</text>
<text x="873.8" y="91.6">32</text>
<text x="779.7" y="97.7">Temporary pop-up</text>
<text x="826.3" y="97.7">Permanent</text>
<text x="868.4" y="97.7">Permanent</text>
<text x="786.5" y="103.8">Portable</text>
<text x="822.5" y="103.8">Fixed (assumed)</text>
<text x="868" y="103.8">Fixed posts</text>
<text x="781.1" y="109.9">Over tennis lines</text>
<text x="819.3" y="109.9">Dedicated (assumed)</text>
<text x="861" y="109.9">Dedicated, resurfaced</text>
<text x="784.8" y="116">A-101 / 102</text>
<text x="825.9" y="116">A-201 / 202</text>
<text x="867.8" y="116">A-301 / 302</text>
<text x="240.4" y="267.5">DIVIDER FENCE (EXISTING)</text>
</g>
<text font-size="2.6" fill="#444" x="632.4" y="96">NET POST TO NET POST</text>
<g font-size="2.6">
<text x="753.4" y="267.2">1</text>
<text x="559.2" y="433.6">0</text>
<text x="579.5" y="433.6">1</text>
<text x="599.2" y="433.6">2</text>
<text x="619.2" y="433.6">3</text>
<text x="639.2" y="433.6">4</text>
<text x="659.2" y="433.6">5</text>
<text x="663" y="433.6">m</text>
<text x="150.2" y="514.4">0</text>
<text x="160.5" y="514.4">1</text>
<text x="170.2" y="514.4">2</text>
<text x="180.2" y="514.4">3</text>
<text x="190.2" y="514.4">4</text>
<text x="200.2" y="514.4">5</text>
<text x="249.7" y="514.4">10 m</text>
</g>
<g font-size="2.5">
<text x="95.2" y="254.8">NET POST SETTING-OUT (TYP. BOTH ROWS)</text>
<text x="560" y="426.6">BAR SCALE 1:50</text>
<text x="562" y="449.1">1</text>
<text x="561.7" y="454.7">2</text>
<text x="561.7" y="460.3">3</text>
<text x="561.7" y="465.9">4</text>
<text x="561.7" y="471.5">5</text>
<text x="561.7" y="477.1">6</text>
<text x="151" y="507.4">BAR SCALE 1:100</text>
</g>
<g font-size="2.5" fill="#444">
<text x="65" y="295.8" transform="rotate(-90 65 295.8)">PAD LENGTH — FENCE LINE TO FENCE LINE</text>
<text x="231.6" y="478.2">PAD WIDTH — FENCE LINE TO FENCE LINE</text>
</g>
<g font-size="2.4">
<text x="787.5" y="76.6">TODAY</text>
<text x="865.7" y="76.6">VPA PROPOSAL</text>
</g>
<text font-size="2.4" fill="#fff" x="818.9" y="76.6">PARK BOARD CONCEPT</text>
<g font-size="2.4" fill="#555">
<text x="744" y="539.6">PROJECT</text>
<text x="744" y="546">DRAWING</text>
<text x="744" y="556.2">SCALE</text>
<text x="744" y="566.4">DATE</text>
<text x="744" y="572.8">STATUS</text>
<text x="744" y="579.2">PREPARED BY</text>
</g>
<g font-size="2.3" fill="#555">
<text x="744" y="91.6">PLAYERS AT ONCE</text>
<text x="744" y="97.7">DESIGNATION</text>
<text x="744" y="103.8">NETS</text>
<text x="744" y="109.9">LINES</text>
<text x="744" y="116">SHEETS</text>
</g>
<text font-size="2.3" x="751.6" y="272.3">0.00</text>
<g font-size="2.2" fill="#555">
<text x="744" y="526.1">REV</text>
<text x="756" y="526.1">DATE</text>
<text x="786" y="526.1">DESCRIPTION</text>
</g>
</svg>
